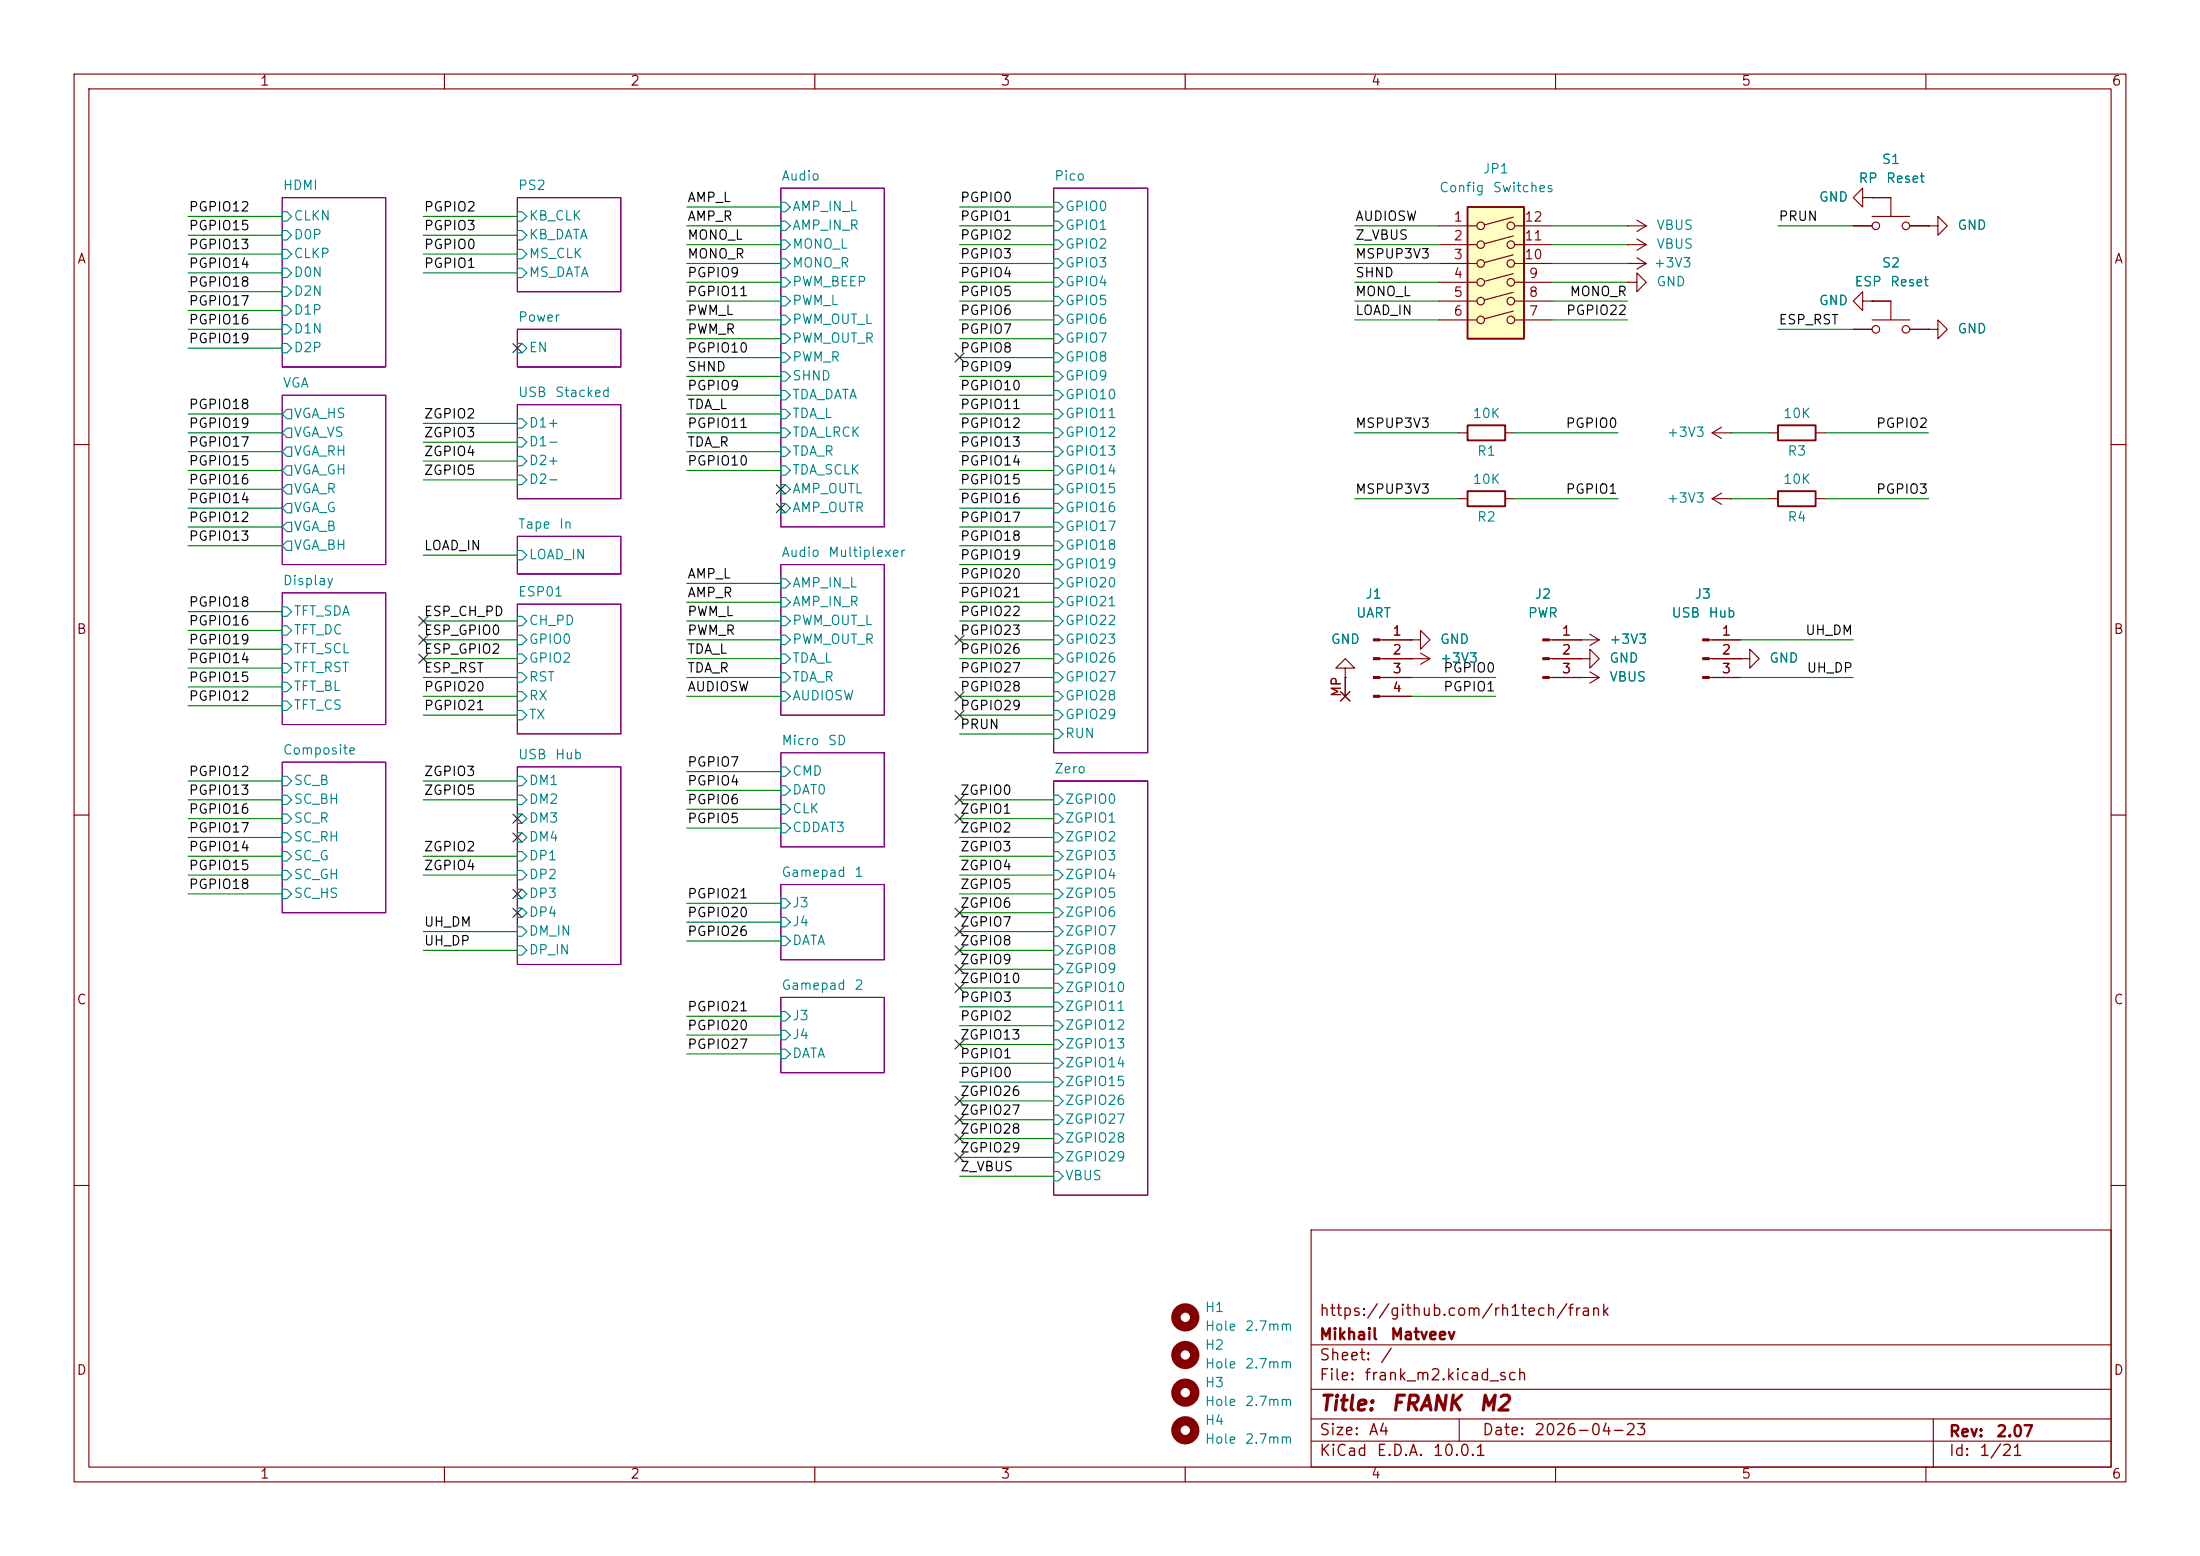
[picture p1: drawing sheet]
<svg xmlns="http://www.w3.org/2000/svg" width="297mm" height="210mm" viewBox="0 0 297 210" stroke-linecap="round" stroke-linejoin="round" font-family="sans-serif">
<g fill="none" stroke="#840000" stroke-width=".15">
<path d="M10 10h277v190h-277zM12 12h273v186h-273zM60 10v2M110 10v2M160 10v2M210 10v2M260 10v2M10 60h2M285 60h2M213.4 86.4h.1M213.4 86.4h2.5M214.6 85.6l1.3 .8"/>
<path d="M215.9 86.4l-1.3 .7M10 110h2M285 110h2M10 160h2M177 166h108v32h-108zM285 160h2M60 198v2M110 198v2M160 198v2M177 194.5h108M177 191.5h108M177 187.5h108"/>
<path d="M177 181.5h108M197 191.5v3M210 198v2M260 198v2M261 191.5v6.5"/>
</g>
<g fill="none" stroke="#840084" stroke-width=".15">
<path d="M38.1 26.7h14v22.8h-14zM69.8 26.7h14v12.7h-14zM105.4 25.4h14v45.7h-14zM142.2 25.4h12.7v76.2h-12.7zM38.1 53.3h14v22.9h-14zM69.8 44.5h14v5h-14zM69.8 54.6h14v12.7h-14zM69.8 72.4h14v5.1h-14zM105.4 76.2h14v20.3h-14zM38.1 80h14v17.8h-14zM69.8 81.5h14v17.6h-14zM38.1 102.9h14v20.3h-14z"/>
<path d="M69.8 103.5h14v26.7h-14zM105.4 101.6h14v12.7h-14zM105.4 119.4h14v10.1h-14zM142.2 105.4h12.7v55.9h-12.7zM105.4 134.6h14v10.2h-14z"/>
</g>
<g fill="none" stroke="#008484" stroke-width=".15">
<path d="M38.1 28.6h.6l.7 .6-.7 .6h-.6zM38.1 31.1h.6l.7 .7-.7 .6h-.6zM38.1 33.7h.6l.7 .6-.7 .6h-.6zM38.1 36.2h.6l.7 .6-.7 .7h-.6zM38.1 38.7h.6l.7 .7-.7 .6h-.6zM69.8 28.6h.7l.6 .6-.6 .6h-.7zM69.8 31.1h.7l.6 .7-.6 .6h-.7zM69.8 33.7h.7l.6 .6-.6 .6h-.7zM69.8 36.2h.7l.6 .6-.6 .7h-.7zM105.4 27.3h.6l.7 .6-.7 .7h-.6zM105.4 29.8h.6l.7 .7-.7 .6h-.6zM105.4 32.4h.6l.7 .6-.7 .7h-.6z"/>
<path d="M105.4 34.9h.6l.7 .7-.7 .6h-.6zM105.4 37.5h.6l.7 .6-.7 .6h-.6zM142.2 27.3h.7l.6 .6-.6 .7h-.7zM142.2 29.8h.7l.6 .7-.6 .6h-.7zM142.2 32.4h.7l.6 .6-.6 .7h-.7zM142.2 34.9h.7l.6 .7-.6 .6h-.7zM142.2 37.5h.7l.6 .6-.6 .6h-.7zM38.1 41.3h.6l.7 .6-.7 .6h-.6zM38.1 43.8h.6l.7 .7-.7 .6h-.6zM38.1 46.4h.6l.7 .6-.7 .6h-.6zM38.7 55.2h.7v1.3h-.7l-.6-.6zM38.7 57.8h.7v1.3h-.7l-.6-.7z"/>
<path d="M69.8 46.4h.7l.6 .6-.6 .6h-.7zM69.8 56.5h.7l.6 .7-.6 .6h-.7zM69.8 59.1h.7l.6 .6-.6 .6h-.7zM105.4 40h.6l.7 .6-.7 .7h-.6zM105.4 42.5h.6l.7 .7-.7 .6h-.6zM105.4 45.1h.6l.7 .6-.7 .7h-.6zM105.4 47.6h.6l.7 .7-.7 .6h-.6zM105.4 50.2h.6l.7 .6-.7 .6h-.6zM105.4 52.7h.6l.7 .6-.7 .7h-.6zM105.4 55.2h.6l.7 .7-.7 .6h-.6zM105.4 57.8h.6l.7 .6-.7 .7h-.6zM142.2 40h.7l.6 .6-.6 .7h-.7z"/>
<path d="M142.2 42.5h.7l.6 .7-.6 .6h-.7zM142.2 45.1h.7l.6 .6-.6 .7h-.7zM142.2 47.6h.7l.6 .7-.6 .6h-.7zM142.2 50.2h.7l.6 .6-.6 .6h-.7zM142.2 52.7h.7l.6 .6-.6 .7h-.7zM142.2 55.2h.7l.6 .7-.6 .6h-.7zM142.2 57.8h.7l.6 .6-.6 .7h-.7zM38.7 60.3h.7v1.3h-.7l-.6-.6zM38.7 62.9h.7v1.2h-.7l-.6-.6zM38.7 65.4h.7v1.3h-.7l-.6-.7zM38.7 67.9h.7v1.3h-.7l-.6-.6zM38.7 70.5h.7v1.3h-.7l-.6-.7z"/>
<path d="M38.7 73h.7v1.3h-.7l-.6-.6zM69.8 74.3h.7l.6 .6-.6 .7h-.7zM69.8 61.6h.7l.6 .6-.6 .7h-.7zM69.8 64.1h.7l.6 .7-.6 .6h-.7zM105.4 78.1h.6l.7 .6-.7 .7h-.6zM105.4 60.3h.6l.7 .7-.7 .6h-.6zM105.4 62.9h.6l.7 .6-.7 .6h-.6zM105.4 65.4h.6l.7 .6-.7 .7h-.6zM105.4 67.9h.6l.7 .7-.7 .6h-.6zM142.2 60.3h.7l.6 .7-.6 .6h-.7zM142.2 62.9h.7l.6 .6-.6 .6h-.7zM142.2 65.4h.7l.6 .6-.6 .7h-.7z"/>
<path d="M142.2 67.9h.7l.6 .7-.6 .6h-.7zM142.2 70.5h.7l.6 .6-.6 .7h-.7zM142.2 73h.7l.6 .7-.6 .6h-.7zM142.2 75.6h.7l.6 .6-.6 .6h-.7zM142.2 78.1h.7l.6 .6-.6 .7h-.7zM38.1 81.9h.6l.7 .7-.7 .6h-.6zM38.1 84.5h.6l.7 .6-.7 .6h-.6zM38.1 87h.6l.7 .6-.7 .7h-.6zM38.1 89.5h.6l.7 .7-.7 .6h-.6zM38.1 92.1h.6l.7 .6-.7 .6h-.6zM38.1 94.6h.6l.7 .7-.7 .6h-.6zM69.8 83.2h.7l.6 .6-.6 .7h-.7z"/>
<path d="M69.8 85.7h.7l.6 .7-.6 .6h-.7zM69.8 88.3h.7l.6 .6-.6 .6h-.7zM69.8 90.8h.7l.6 .6-.6 .7h-.7zM69.8 93.3h.7l.6 .7-.6 .6h-.7zM69.8 95.9h.7l.6 .6-.6 .7h-.7zM105.4 80.6h.6l.7 .7-.7 .6h-.6zM105.4 83.2h.6l.7 .6-.7 .7h-.6zM105.4 85.7h.6l.7 .7-.7 .6h-.6zM105.4 88.3h.6l.7 .6-.7 .6h-.6zM105.4 90.8h.6l.7 .6-.7 .7h-.6zM105.4 93.3h.6l.7 .7-.7 .6h-.6zM142.2 80.6h.7l.6 .7-.6 .6h-.7z"/>
<path d="M142.2 83.2h.7l.6 .6-.6 .7h-.7zM142.2 85.7h.7l.6 .7-.6 .6h-.7zM142.2 88.3h.7l.6 .6-.6 .6h-.7zM142.2 90.8h.7l.6 .6-.6 .7h-.7zM142.2 93.3h.7l.6 .7-.6 .6h-.7zM142.2 95.9h.7l.6 .6-.6 .7h-.7zM142.2 98.4h.7l.6 .7-.6 .6h-.7zM38.1 104.8h.6l.7 .6-.7 .6h-.6zM38.1 107.3h.6l.7 .7-.7 .6h-.6zM38.1 109.9h.6l.7 .6-.7 .6h-.6zM38.1 112.4h.6l.7 .6-.7 .7h-.6zM38.1 114.9h.6l.7 .7-.7 .6h-.6z"/>
<path d="M38.1 117.5h.6l.7 .6-.7 .6h-.6zM69.8 104.8h.7l.6 .6-.6 .6h-.7zM69.8 107.3h.7l.6 .7-.6 .6h-.7zM69.8 109.9h.7l.6 .6-.6 .6h-.7zM69.8 112.4h.7l.6 .6-.6 .7h-.7zM69.8 114.9h.7l.6 .7-.6 .6h-.7zM69.8 117.5h.7l.6 .6-.6 .6h-.7zM105.4 103.5h.6l.7 .6-.7 .7h-.6zM105.4 106h.6l.7 .7-.7 .6h-.6zM105.4 108.6h.6l.7 .6-.7 .7h-.6zM105.4 111.1h.6l.7 .7-.7 .6h-.6zM142.2 107.3h.7l.6 .7-.6 .6h-.7z"/>
<path d="M142.2 109.9h.7l.6 .6-.6 .6h-.7zM142.2 112.4h.7l.6 .6-.6 .7h-.7zM142.2 114.9h.7l.6 .7-.6 .6h-.7zM142.2 117.5h.7l.6 .6-.6 .6h-.7zM38.1 120h.6l.7 .7-.7 .6h-.6zM69.8 125.1h.7l.6 .6-.6 .7h-.7zM69.8 120h.7l.6 .7-.6 .6h-.7zM69.8 122.6h.7l.6 .6-.6 .6h-.7zM69.8 127.6h.7l.6 .7-.6 .6h-.7zM105.4 121.3h.6l.7 .6-.7 .7h-.6zM105.4 123.8h.6l.7 .7-.7 .6h-.6zM105.4 126.4h.6l.7 .6-.7 .6h-.6z"/>
<path d="M105.4 136.5h.6l.7 .7-.7 .6h-.6zM105.4 139.1h.6l.7 .6-.7 .6h-.6zM142.2 120h.7l.6 .7-.6 .6h-.7zM142.2 122.6h.7l.6 .6-.6 .6h-.7zM142.2 125.1h.7l.6 .6-.6 .7h-.7zM142.2 127.6h.7l.6 .7-.6 .6h-.7zM142.2 130.2h.7l.6 .6-.6 .6h-.7zM142.2 132.7h.7l.6 .7-.6 .6h-.7zM142.2 135.3h.7l.6 .6-.6 .6h-.7zM142.2 137.8h.7l.6 .6-.6 .7h-.7zM105.4 141.6h.6l.7 .6-.7 .7h-.6zM142.2 140.3h.7l.6 .7-.6 .6h-.7z"/>
<path d="M142.2 142.9h.7l.6 .6-.6 .6h-.7zM142.2 145.4h.7l.6 .7-.6 .6h-.7zM142.2 148h.7l.6 .6-.6 .6h-.7zM142.2 150.5h.7l.6 .6-.6 .7h-.7zM142.2 153h.7l.6 .7-.6 .6h-.7zM142.2 155.6h.7l.6 .6-.6 .6h-.7zM142.2 158.1h.7l.6 .7-.6 .6h-.7z"/>
</g>
<g fill="none" stroke="#840000" stroke-width="1.3">
<circle cx="160" cy="177.8" r="1.27"/>
<circle cx="160" cy="193" r="1.27"/>
<circle cx="160" cy="182.9" r="1.27"/>
</g>
<path d="M198.1 27.9h7.6v17.8h-7.6z" fill="#ffffc2"/>
<g fill="none" stroke="#840000" stroke-width=".15">
<path d="M194.3 30.5h5.1M194.3 33h5.1M194.3 35.6h5.1M194.3 38.1h5.1M204.3 29.3l-3.9 1.1M204.3 31.9l-3.9 1M204.3 34.4l-3.9 1M204.3 36.9l-3.9 1.1M204.3 39.4l-3.9 1.1M204.5 30.5h5M204.5 33h5M204.5 35.6h5"/>
<path d="M204.5 38.1h5M219.7 35.6h.1M219.7 33h.1M219.7 38.1h1.3v-1.3l1.2 1.3-1.2 1.3v-1.3M219.7 38.1h.1M219.7 30.5h.1M219.7 30.5h2.5M219.7 33h2.5M219.7 35.6h2.5M221 34.8l1.2 .8M221 32.3l1.2 .7M221 29.7l1.2 .8"/>
<path d="M222.2 35.6l-1.2 .7M222.2 33l-1.2 .8M222.2 30.5l-1.2 .7M250.2 30.5h2.5M251.5 26.7v-1.3l-1.3 1.3 1.3 1.2v-1.2h1.2M252.7 26.7h.1M252.7 26.7h2.6v2.5M252.7 29.2h5.1M257.8 30.5h2.5M260.3 30.5h1.3v-1.3l1.3 1.3-1.3 1.3v-1.3M260.3 30.5h.1M194.3 40.6h5.1"/>
<path d="M194.3 43.2h5.1M196.8 58.4h1.3M203.2 58.4h1.3M204.3 42l-3.9 1M204.5 40.6h5M204.5 43.2h5M231.1 58.4h2.6M231.1 58.4l1.3 .8M232.4 57.7l-1.3 .7M233.7 58.4h.1M238.8 58.4h1.2M245.1 58.4h1.3"/>
<path d="M250.2 44.5h2.5M251.5 40.6v-1.2l-1.3 1.2 1.3 1.3v-1.3h1.2M252.7 40.6h.1M252.7 40.6h2.6v2.6M252.7 43.2h5.1M257.8 44.5h2.5M260.3 44.5h1.3v-1.3l1.3 1.3-1.3 1.2v-1.2M260.3 44.5h.1M196.8 67.3h1.3M203.2 67.3h1.3M231.1 67.3l1.3 .8M231.1 67.3h2.6"/>
<path d="M232.4 66.5l-1.3 .8M233.7 67.3h.1M238.8 67.3h1.2M245.1 67.3h1.3M181 93.3l1.2 1.3M181.6 90.2h1.3l-1.3-1.3-1.3 1.3h1.3v1.2M181.6 91.4h.1M181.6 91.4v2.6M182.2 93.3l-1.2 1.3M186.3 86.4h4.2M186.3 88.9h6.7M186.3 91.4h4.2"/>
<path d="M186.3 94h4.2M190.5 88.9h.1M190.5 86.4h1.3v-1.3l1.2 1.3-1.2 1.2v-1.2M190.5 86.4h.1M191.8 88.1l1.2 .8M193 88.9l-1.2 .8M209.1 86.4h4.3M209.1 88.9h4.3M209.1 91.4h6.8M213.4 91.4h.1M213.4 88.9h1.2v-1.3l1.3 1.3-1.3 1.3v-1.3M213.4 88.9h.1"/>
<path d="M213.4 86.4h.1M214.6 90.7l1.3 .7M215.9 91.4l-1.3 .8M230.7 86.4h4.2M230.7 88.9h4.2M230.7 91.4h4.2M234.9 88.9h1.3v-1.3l1.3 1.3-1.3 1.3v-1.3M234.9 88.9h.1"/>
<circle cx="199.9" cy="35.6" r=".51"/>
<circle cx="199.9" cy="33" r=".51"/>
<circle cx="199.9" cy="38.1" r=".51"/>
<circle cx="199.9" cy="30.5" r=".51"/>
<circle cx="204" cy="30.5" r=".51"/>
<circle cx="204" cy="33" r=".51"/>
<circle cx="204" cy="35.6" r=".51"/>
<circle cx="204" cy="38.1" r=".51"/>
<circle cx="253.2" cy="30.5" r=".51"/>
<circle cx="257.3" cy="30.5" r=".51"/>
<circle cx="199.9" cy="43.2" r=".51"/>
<circle cx="199.9" cy="40.6" r=".51"/>
<circle cx="204" cy="40.6" r=".51"/>
<circle cx="204" cy="43.2" r=".51"/>
<circle cx="253.2" cy="44.5" r=".51"/>
<circle cx="257.3" cy="44.5" r=".51"/>
</g>
<path d="M198.1 27.9h7.6v17.8h-7.6zM198.1 57.4h5.1v2h-5.1zM240 57.4h5.1v2h-5.1zM198.1 66.3h5.1v2h-5.1zM240 66.3h5.1v2h-5.1z" fill="none" stroke="#840000" stroke-width=".25"/>
<g fill="#840000" stroke="#840000" stroke-width=".15">
<path d="M229.9 86.2h.8v.3h-.8z"/>
<path d="M229.9 88.8h.8v.2h-.8z"/>
<path d="M229.9 91.3h.8v.3h-.8z"/>
<path d="M208.3 86.2h.8v.3h-.8z"/>
<path d="M208.3 88.8h.8v.2h-.8z"/>
<path d="M208.3 91.3h.8v.3h-.8z"/>
<path d="M185.4 86.2h.9v.3h-.9z"/>
<path d="M185.4 88.8h.9v.2h-.9z"/>
<path d="M185.4 91.3h.9v.3h-.9z"/>
<path d="M185.4 93.9h.9v.2h-.9z"/>
</g>
<circle cx="160" cy="188" r="1.27" fill="none" stroke="#840000" stroke-width="1.3"/>
<g fill="none" stroke="#008400" stroke-width=".15">
<path d="M25.4 34.3h12.7M25.4 31.8h12.7M25.4 36.8h12.7M25.4 29.2h12.7M25.4 39.4h12.7M57.1 34.3h12.7M57.1 31.8h12.7M57.1 36.8h12.7M57.1 29.2h12.7M92.7 27.9h12.7M92.7 35.6h12.7M92.7 30.5h12.7"/>
<path d="M92.7 33h12.7M92.7 38.1h12.7M129.5 27.9h12.7M129.5 35.6h12.7M129.5 30.5h12.7M129.5 33h12.7M129.5 38.1h12.7M182.9 35.6h11.4M182.9 30.5h11.4M182.9 33h11.4M182.9 38.1h11.4M209.5 35.6h10.2"/>
<path d="M209.5 30.5h10.2M209.5 33h10.2M209.5 38.1h10.2M240 30.5h10.2M25.4 58.4h12.7M25.4 55.9h12.7M25.4 44.5h12.7M25.4 47h12.7M25.4 41.9h12.7M57.1 59.7h12.7M57.1 57.2h12.7M92.7 58.4h12.7"/>
<path d="M92.7 50.8h12.7M92.7 53.3h12.7M92.7 55.9h12.7M92.7 48.3h12.7M92.7 43.2h12.7M92.7 40.6h12.7M92.7 45.7h12.7M129.5 58.4h12.7M129.5 50.8h12.7M129.5 53.3h12.7M129.5 55.9h12.7M129.5 48.3h12.7"/>
<path d="M129.5 43.2h12.7M129.5 40.6h12.7M129.5 45.7h12.7M182.9 58.4h13.9M182.9 43.2h11.4M182.9 40.6h11.4M204.5 58.4h13.9M209.5 43.2h10.2M209.5 40.6h10.2M233.7 58.4h5.1M240 44.5h10.2M246.4 58.4h13.9"/>
<path d="M25.4 61h12.7M25.4 63.5h12.7M25.4 71.1h12.7M25.4 73.7h12.7M25.4 66h12.7M25.4 68.6h12.7M57.1 62.2h12.7M57.1 64.8h12.7M57.1 74.9h12.7M92.7 61h12.7M92.7 63.5h12.7M92.7 78.7h12.7"/>
<path d="M129.5 61h12.7M129.5 63.5h12.7M129.5 78.7h12.7M129.5 71.1h12.7M129.5 73.7h12.7M129.5 66h12.7M129.5 68.6h12.7M129.5 76.2h12.7M182.9 67.3h13.9M204.5 67.3h13.9M233.7 67.3h5.1M246.4 67.3h13.9"/>
<path d="M25.4 85.1h12.7M25.4 82.6h12.7M25.4 90.2h12.7M25.4 92.7h12.7M25.4 95.3h12.7M25.4 87.6h12.7M57.1 86.4h12.7M57.1 91.4h12.7M57.1 88.9h12.7M57.1 83.8h12.7M57.1 94h12.7M57.1 96.5h12.7"/>
<path d="M92.7 86.4h12.7M92.7 91.4h12.7M92.7 88.9h12.7M92.7 81.3h12.7M92.7 83.8h12.7M92.7 94h12.7M129.5 86.4h12.7M129.5 91.4h12.7M129.5 88.9h12.7M129.5 81.3h12.7M129.5 83.8h12.7M129.5 94h12.7"/>
<path d="M129.5 99.1h12.7M129.5 96.5h12.7M190.5 91.4h11.4M190.5 94h11.4M234.9 86.4h15.3M234.9 91.4h15.3M25.4 108h12.7M25.4 115.6h12.7M25.4 113h12.7M25.4 110.5h12.7M25.4 105.4h12.7M25.4 118.1h12.7"/>
<path d="M57.1 108h12.7M57.1 115.6h12.7M57.1 105.4h12.7M57.1 118.1h12.7M92.7 104.1h12.7M92.7 106.7h12.7M92.7 111.8h12.7M92.7 109.2h12.7M129.5 108h12.7M129.5 115.6h12.7M129.5 113h12.7M129.5 110.5h12.7"/>
<path d="M129.5 118.1h12.7M25.4 120.7h12.7M57.1 125.7h12.7M57.1 128.3h12.7M92.7 139.7h12.7M92.7 137.2h12.7M92.7 124.5h12.7M92.7 127h12.7M92.7 121.9h12.7M129.5 120.7h12.7M129.5 125.7h12.7M129.5 128.3h12.7"/>
<path d="M129.5 123.2h12.7M129.5 133.4h12.7M129.5 138.4h12.7M129.5 135.9h12.7M129.5 130.8h12.7M92.7 142.2h12.7M129.5 148.6h12.7M129.5 146.1h12.7M129.5 158.8h12.7M129.5 151.1h12.7M129.5 153.7h12.7M129.5 156.2h12.7"/>
<path d="M129.5 143.5h12.7M129.5 141h12.7"/>
</g>
<g fill="none" stroke="#000084" stroke-width=".15">
<path d="M69.2 46.4l1.3 1.2M70.5 46.4l-1.3 1.2M128.9 47.7l1.2 1.2M130.1 47.7l-1.2 1.2M104.8 68l1.2 1.2M104.8 65.4l1.2 1.2M106 68l-1.2 1.2M106 65.4l-1.2 1.2M56.5 88.3l1.3 1.2M56.5 85.8l1.3 1.2M56.5 83.2l1.3 1.2M57.8 88.3l-1.3 1.2"/>
<path d="M57.8 85.8l-1.3 1.2M57.8 83.2l-1.3 1.2M128.9 95.9l1.2 1.2M128.9 93.4l1.2 1.2M128.9 85.8l1.2 1.2M130.1 95.9l-1.2 1.2M130.1 93.4l-1.2 1.2M130.1 85.8l-1.2 1.2M69.2 112.4l1.3 1.2M69.2 109.9l1.3 1.2M70.5 112.4l-1.3 1.2M70.5 109.9l-1.3 1.2"/>
<path d="M128.9 109.9l1.2 1.2M128.9 107.3l1.2 1.3M130.1 109.9l-1.2 1.2M130.1 107.3l-1.2 1.3M69.2 120l1.3 1.3M69.2 122.6l1.3 1.2M70.5 120l-1.3 1.3M70.5 122.6l-1.3 1.2M128.9 132.7l1.2 1.3M128.9 130.2l1.2 1.2M128.9 125.1l1.2 1.2M128.9 127.7l1.2 1.2"/>
<path d="M128.9 122.6l1.2 1.2M130.1 132.7l-1.2 1.3M130.1 130.2l-1.2 1.2M130.1 125.1l-1.2 1.2M130.1 127.7l-1.2 1.2M130.1 122.6l-1.2 1.2M128.9 155.6l1.2 1.2M128.9 140.4l1.2 1.2M128.9 150.5l1.2 1.2M128.9 148l1.2 1.2M128.9 153.1l1.2 1.2M130.1 155.6l-1.2 1.2"/>
<path d="M130.1 140.4l-1.2 1.2M130.1 150.5l-1.2 1.2M130.1 148l-1.2 1.2M130.1 153.1l-1.2 1.2"/>
</g>
<g font-size="2" fill="#840000">
<text x="178" y="190.9">Title:</text>
<text x="187.7" y="190.9">FRANK</text>
<text x="199.5" y="190.9">M2</text>
</g>
<g font-size="1.5" fill="#840000">
<text x="178" y="178">https://github.com/rh1tech/frank</text>
<text x="178" y="184">Sheet:</text>
<text x="178" y="181.2">Mikhail</text>
<text x="186.2" y="184">/</text>
<text x="187.6" y="181.2">Matveev</text>
<text x="178" y="186.7">File:</text>
<text x="184.1" y="186.7">frank_m2.kicad_sch</text>
<text x="178" y="196.9">KiCad</text>
<text x="178" y="194.1">Size:</text>
<text x="184.7" y="194.1">A4</text>
<text x="185.7" y="196.9">E.D.A.</text>
<text x="193.3" y="196.9">10.0.1</text>
<text x="200" y="194.1">Date:</text>
<text x="207" y="194.1">2026-04-23</text>
<text x="263" y="194.3">Rev:</text>
<text x="263" y="196.9">Id:</text>
<text x="267.1" y="196.9">1/21</text>
<text x="269.4" y="194.3">2.07</text>
</g>
<g font-size="1.3" fill="#840000">
<text x="35" y="11.9">1</text>
<text x="85" y="11.9">2</text>
<text x="135" y="11.9">3</text>
<text x="185" y="11.9">4</text>
<text x="235" y="11.9">5</text>
<text x="285" y="11.9">6</text>
<text x="10.3" y="35.9">A</text>
<text x="196.1" y="30.2">1</text>
<text x="196.1" y="32.8">2</text>
<text x="196.1" y="35.3">3</text>
<text x="205.7" y="35.3">10</text>
<text x="205.7" y="32.8">11</text>
<text x="205.7" y="30.2">12</text>
<text x="285.3" y="35.9">A</text>
<text x="196.1" y="37.8">4</text>
<text x="196.1" y="40.4">5</text>
<text x="206.3" y="40.4">8</text>
<text x="206.3" y="37.8">9</text>
<text x="196.1" y="42.9">6</text>
<text x="206.3" y="42.9">7</text>
<text x="10.3" y="85.9">B</text>
<text x="187.9" y="86.1">1</text>
<text x="187.9" y="88.6">2</text>
<text x="210.7" y="86.1">1</text>
<text x="210.7" y="88.6">2</text>
<text x="232.3" y="86.1">1</text>
<text x="232.3" y="88.6">2</text>
<text x="285.3" y="85.9">B</text>
<text x="181.4" y="94.2" transform="rotate(-90 181.4 94.2)">MP</text>
<text x="187.9" y="91.2">3</text>
<text x="187.9" y="93.7">4</text>
<text x="210.7" y="91.2">3</text>
<text x="232.3" y="91.2">3</text>
<text x="10.3" y="135.9">C</text>
<text x="285.3" y="135.9">C</text>
<text x="10.3" y="185.9">D</text>
<text x="285.3" y="185.9">D</text>
<text x="35" y="199.9">1</text>
<text x="85" y="199.9">2</text>
<text x="135" y="199.9">3</text>
<text x="185" y="199.9">4</text>
<text x="235" y="199.9">5</text>
<text x="285" y="199.9">6</text>
</g>
<g font-size="1.3" fill="#008484">
<text x="200.1" y="23.7">JP1</text>
<text x="254" y="22.5">S1</text>
<text x="38.1" y="26">HDMI</text>
<text x="69.8" y="26">PS2</text>
<text x="105.4" y="24.7">Audio</text>
<text x="106.9" y="28.8">AMP_IN_L</text>
<text x="142.2" y="24.7">Pico</text>
<text x="143.7" y="28.8">GPIO0</text>
<text x="194.2" y="26.3">Config</text>
<text x="201.4" y="26.3">Switches</text>
<text x="245.5" y="27.5">GND</text>
<text x="250.8" y="25">RP</text>
<text x="254.5" y="25">Reset</text>
<text x="39.6" y="30.1">CLKN</text>
<text x="39.6" y="32.6">D0P</text>
<text x="39.6" y="35.2">CLKP</text>
<text x="71.3" y="30.1">KB_CLK</text>
<text x="71.3" y="32.6">KB_DATA</text>
<text x="71.3" y="35.2">MS_CLK</text>
<text x="106.9" y="31.3">AMP_IN_R</text>
<text x="106.9" y="33.9">MONO_L</text>
<text x="143.7" y="31.3">GPIO1</text>
<text x="143.7" y="33.9">GPIO2</text>
<text x="223.5" y="33.9">VBUS</text>
<text x="223.5" y="31.3">VBUS</text>
<text x="264.2" y="31.3">GND</text>
<text x="39.6" y="37.7">D0N</text>
<text x="39.6" y="40.2">D2N</text>
<text x="71.3" y="37.7">MS_DATA</text>
<text x="106.9" y="36.4">MONO_R</text>
<text x="106.9" y="39">PWM_BEEP</text>
<text x="106.9" y="41.5">PWM_L</text>
<text x="143.7" y="36.4">GPIO3</text>
<text x="143.7" y="39">GPIO4</text>
<text x="143.7" y="41.5">GPIO5</text>
<text x="223.2" y="36.4">+3V3</text>
<text x="223.5" y="39">GND</text>
<text x="245.5" y="41.5">GND</text>
<text x="250.3" y="39">ESP</text>
<text x="254" y="36.4">S2</text>
<text x="255.1" y="39">Reset</text>
<text x="39.6" y="42.8">D1P</text>
<text x="39.6" y="45.3">D1N</text>
<text x="39.6" y="47.9">D2P</text>
<text x="69.8" y="43.7">Power</text>
<text x="71.3" y="47.9">EN</text>
<text x="106.9" y="44">PWM_OUT_L</text>
<text x="106.9" y="46.6">PWM_OUT_R</text>
<text x="143.7" y="44">GPIO6</text>
<text x="143.7" y="46.6">GPIO7</text>
<text x="264.2" y="45.3">GND</text>
<text x="38.1" y="52.6">VGA</text>
<text x="69.8" y="53.9">USB</text>
<text x="74.8" y="53.9">Stacked</text>
<text x="106.9" y="49.1">PWM_R</text>
<text x="106.9" y="51.7">SHND</text>
<text x="143.7" y="49.1">GPIO8</text>
<text x="143.7" y="51.7">GPIO9</text>
<text x="39.6" y="56.7">VGA_HS</text>
<text x="39.6" y="59.3">VGA_VS</text>
<text x="71.3" y="58">D1+</text>
<text x="106.9" y="54.2">TDA_DATA</text>
<text x="106.9" y="56.7">TDA_L</text>
<text x="106.9" y="59.3">TDA_LRCK</text>
<text x="143.7" y="54.2">GPIO10</text>
<text x="143.7" y="56.7">GPIO11</text>
<text x="143.7" y="59.3">GPIO12</text>
<text x="198.7" y="56.7">10K</text>
<text x="224.9" y="59.3">+3V3</text>
<text x="240.6" y="56.7">10K</text>
<text x="39.6" y="61.8">VGA_RH</text>
<text x="39.6" y="64.4">VGA_GH</text>
<text x="71.3" y="60.6">D1-</text>
<text x="71.3" y="63.1">D2+</text>
<text x="71.3" y="65.6">D2-</text>
<text x="106.9" y="61.8">TDA_R</text>
<text x="106.9" y="64.4">TDA_SCLK</text>
<text x="143.7" y="61.8">GPIO13</text>
<text x="143.7" y="64.4">GPIO14</text>
<text x="198.7" y="65.6">10K</text>
<text x="199.3" y="61.8">R1</text>
<text x="240.6" y="65.6">10K</text>
<text x="241.2" y="61.8">R3</text>
<text x="39.6" y="66.9">VGA_R</text>
<text x="39.6" y="69.4">VGA_G</text>
<text x="39.6" y="72">VGA_B</text>
<text x="69.8" y="71.7">Tape</text>
<text x="75.4" y="71.7">In</text>
<text x="106.9" y="66.9">AMP_OUTL</text>
<text x="106.9" y="69.4">AMP_OUTR</text>
<text x="143.7" y="66.9">GPIO15</text>
<text x="143.7" y="69.4">GPIO16</text>
<text x="143.7" y="72">GPIO17</text>
<text x="199.3" y="70.7">R2</text>
<text x="224.9" y="68.2">+3V3</text>
<text x="241.2" y="70.7">R4</text>
<text x="39.6" y="74.5">VGA_BH</text>
<text x="71.3" y="75.8">LOAD_IN</text>
<text x="105.4" y="75.5">Audio</text>
<text x="111.7" y="75.5">Multiplexer</text>
<text x="143.7" y="74.5">GPIO18</text>
<text x="143.7" y="77.1">GPIO19</text>
<text x="38.1" y="79.3">Display</text>
<text x="39.6" y="83.4">TFT_SDA</text>
<text x="69.8" y="80.8">ESP01</text>
<text x="106.9" y="79.6">AMP_IN_L</text>
<text x="106.9" y="82.1">AMP_IN_R</text>
<text x="143.7" y="79.6">GPIO20</text>
<text x="143.7" y="82.1">GPIO21</text>
<text x="183" y="83.7">UART</text>
<text x="184.2" y="81.1">J1</text>
<text x="206.2" y="83.7">PWR</text>
<text x="207.1" y="81.1">J2</text>
<text x="225.6" y="83.7">USB</text>
<text x="228.7" y="81.1">J3</text>
<text x="230.5" y="83.7">Hub</text>
<text x="39.6" y="86">TFT_DC</text>
<text x="39.6" y="88.5">TFT_SCL</text>
<text x="71.3" y="84.7">CH_PD</text>
<text x="71.3" y="87.2">GPIO0</text>
<text x="71.3" y="89.8">GPIO2</text>
<text x="106.9" y="84.7">PWM_OUT_L</text>
<text x="106.9" y="87.2">PWM_OUT_R</text>
<text x="106.9" y="89.8">TDA_L</text>
<text x="143.7" y="84.7">GPIO22</text>
<text x="143.7" y="87.2">GPIO23</text>
<text x="143.7" y="89.8">GPIO26</text>
<text x="179.6" y="87.2">GND</text>
<text x="194.3" y="87.2">GND</text>
<text x="194.3" y="89.8">+3V3</text>
<text x="217.2" y="89.8">GND</text>
<text x="217.2" y="87.2">+3V3</text>
<text x="238.8" y="89.8">GND</text>
<text x="39.6" y="91">TFT_RST</text>
<text x="39.6" y="93.6">TFT_BL</text>
<text x="71.3" y="92.3">RST</text>
<text x="71.3" y="94.8">RX</text>
<text x="106.9" y="92.3">TDA_R</text>
<text x="106.9" y="94.8">AUDIOSW</text>
<text x="143.7" y="92.3">GPIO27</text>
<text x="143.7" y="94.8">GPIO28</text>
<text x="217.2" y="92.3">VBUS</text>
<text x="39.6" y="96.1">TFT_CS</text>
<text x="71.3" y="97.4">TX</text>
<text x="105.4" y="100.9">Micro</text>
<text x="111.7" y="100.9">SD</text>
<text x="143.7" y="97.4">GPIO29</text>
<text x="143.7" y="99.9">RUN</text>
<text x="38.1" y="102.2">Composite</text>
<text x="39.6" y="106.3">SC_B</text>
<text x="69.8" y="102.8">USB</text>
<text x="71.3" y="106.3">DM1</text>
<text x="74.8" y="102.8">Hub</text>
<text x="106.9" y="105">CMD</text>
<text x="106.9" y="107.5">DAT0</text>
<text x="142.2" y="104.7">Zero</text>
<text x="39.6" y="108.8">SC_BH</text>
<text x="39.6" y="111.4">SC_R</text>
<text x="39.6" y="113.9">SC_RH</text>
<text x="71.3" y="108.8">DM2</text>
<text x="71.3" y="111.4">DM3</text>
<text x="71.3" y="113.9">DM4</text>
<text x="106.9" y="110.1">CLK</text>
<text x="106.9" y="112.6">CDDAT3</text>
<text x="143.7" y="108.8">ZGPIO0</text>
<text x="143.7" y="111.4">ZGPIO1</text>
<text x="143.7" y="113.9">ZGPIO2</text>
<text x="39.6" y="116.4">SC_G</text>
<text x="39.6" y="119">SC_GH</text>
<text x="71.3" y="116.4">DP1</text>
<text x="71.3" y="119">DP2</text>
<text x="105.4" y="118.7">Gamepad</text>
<text x="115.2" y="118.7">1</text>
<text x="143.7" y="116.4">ZGPIO3</text>
<text x="143.7" y="119">ZGPIO4</text>
<text x="39.6" y="121.5">SC_HS</text>
<text x="71.3" y="121.5">DP3</text>
<text x="71.3" y="124.1">DP4</text>
<text x="106.9" y="122.8">J3</text>
<text x="106.9" y="125.3">J4</text>
<text x="143.7" y="121.5">ZGPIO5</text>
<text x="143.7" y="124.1">ZGPIO6</text>
<text x="71.3" y="126.6">DM_IN</text>
<text x="71.3" y="129.1">DP_IN</text>
<text x="106.9" y="127.9">DATA</text>
<text x="143.7" y="126.6">ZGPIO7</text>
<text x="143.7" y="129.1">ZGPIO8</text>
<text x="143.7" y="131.7">ZGPIO9</text>
<text x="105.4" y="133.9">Gamepad</text>
<text x="115.2" y="133.9">2</text>
<text x="143.7" y="134.2">ZGPIO10</text>
<text x="143.7" y="136.8">ZGPIO11</text>
<text x="106.9" y="138">J3</text>
<text x="106.9" y="140.6">J4</text>
<text x="106.9" y="143.1">DATA</text>
<text x="143.7" y="139.3">ZGPIO12</text>
<text x="143.7" y="141.8">ZGPIO13</text>
<text x="143.7" y="144.4">ZGPIO14</text>
<text x="143.7" y="146.9">ZGPIO15</text>
<text x="143.7" y="149.5">ZGPIO26</text>
<text x="143.7" y="152">ZGPIO27</text>
<text x="143.7" y="154.5">ZGPIO28</text>
<text x="143.7" y="157.1">ZGPIO29</text>
<text x="143.7" y="159.6">VBUS</text>
<text x="162.6" y="179.9">Hole</text>
<text x="162.6" y="177.4">H1</text>
<text x="168" y="179.9">2.7mm</text>
<text x="162.6" y="185">Hole</text>
<text x="162.6" y="182.5">H2</text>
<text x="168" y="185">2.7mm</text>
<text x="162.6" y="190.1">Hole</text>
<text x="162.6" y="187.6">H3</text>
<text x="168" y="190.1">2.7mm</text>
<text x="162.6" y="195.2">Hole</text>
<text x="162.6" y="192.6">H4</text>
<text x="168" y="195.2">2.7mm</text>
</g>
<g font-size="1.3">
<text x="25.4" y="28.9">PGPIO12</text>
<text x="57.1" y="28.9">PGPIO2</text>
<text x="92.7" y="27.6">AMP_L</text>
<text x="129.5" y="27.6">PGPIO0</text>
<text x="25.4" y="33.9">PGPIO13</text>
<text x="25.4" y="31.4">PGPIO15</text>
<text x="57.1" y="31.4">PGPIO3</text>
<text x="57.1" y="33.9">PGPIO0</text>
<text x="92.7" y="35.2">MONO_R</text>
<text x="92.7" y="30.1">AMP_R</text>
<text x="92.7" y="32.7">MONO_L</text>
<text x="129.5" y="32.7">PGPIO2</text>
<text x="129.5" y="30.1">PGPIO1</text>
<text x="129.5" y="35.2">PGPIO3</text>
<text x="182.9" y="32.7">Z_VBUS</text>
<text x="182.9" y="35.2">MSPUP3V3</text>
<text x="182.9" y="30.1">AUDIOSW</text>
<text x="240" y="30.1">PRUN</text>
<text x="25.4" y="41.6">PGPIO17</text>
<text x="25.4" y="39">PGPIO18</text>
<text x="25.4" y="36.5">PGPIO14</text>
<text x="57.1" y="36.5">PGPIO1</text>
<text x="92.7" y="40.3">PGPIO11</text>
<text x="92.7" y="37.8">PGPIO9</text>
<text x="129.5" y="37.8">PGPIO4</text>
<text x="129.5" y="40.3">PGPIO5</text>
<text x="182.9" y="37.8">SHND</text>
<text x="182.9" y="40.3">MONO_L</text>
<text x="211.8" y="40.3">MONO_R</text>
<text x="25.4" y="46.6">PGPIO19</text>
<text x="25.4" y="44.1">PGPIO16</text>
<text x="92.7" y="47.9">PGPIO10</text>
<text x="92.7" y="42.8">PWM_L</text>
<text x="92.7" y="45.4">PWM_R</text>
<text x="129.5" y="47.9">PGPIO8</text>
<text x="129.5" y="42.8">PGPIO6</text>
<text x="129.5" y="45.4">PGPIO7</text>
<text x="182.9" y="42.8">LOAD_IN</text>
<text x="211.3" y="42.8">PGPIO22</text>
<text x="240" y="44.1">ESP_RST</text>
<text x="92.7" y="53">PGPIO9</text>
<text x="92.7" y="50.5">SHND</text>
<text x="129.5" y="50.5">PGPIO9</text>
<text x="129.5" y="53">PGPIO10</text>
<text x="25.4" y="58.1">PGPIO19</text>
<text x="25.4" y="55.5">PGPIO18</text>
<text x="57.1" y="59.3">ZGPIO3</text>
<text x="57.1" y="56.8">ZGPIO2</text>
<text x="92.7" y="58.1">PGPIO11</text>
<text x="92.7" y="55.5">TDA_L</text>
<text x="129.5" y="55.5">PGPIO11</text>
<text x="129.5" y="58.1">PGPIO12</text>
<text x="182.9" y="58.1">MSPUP3V3</text>
<text x="211.3" y="58.1">PGPIO0</text>
<text x="253.2" y="58.1">PGPIO2</text>
<text x="25.4" y="65.7">PGPIO16</text>
<text x="25.4" y="63.2">PGPIO15</text>
<text x="25.4" y="60.6">PGPIO17</text>
<text x="57.1" y="64.4">ZGPIO5</text>
<text x="57.1" y="61.9">ZGPIO4</text>
<text x="92.7" y="60.6">TDA_R</text>
<text x="92.7" y="63.2">PGPIO10</text>
<text x="129.5" y="65.7">PGPIO15</text>
<text x="129.5" y="60.6">PGPIO13</text>
<text x="129.5" y="63.2">PGPIO14</text>
<text x="25.4" y="68.2">PGPIO14</text>
<text x="25.4" y="70.8">PGPIO12</text>
<text x="129.5" y="70.8">PGPIO17</text>
<text x="129.5" y="68.2">PGPIO16</text>
<text x="182.9" y="67">MSPUP3V3</text>
<text x="211.3" y="67">PGPIO1</text>
<text x="253.2" y="67">PGPIO3</text>
<text x="25.4" y="73.3">PGPIO13</text>
<text x="57.1" y="74.6">LOAD_IN</text>
<text x="129.5" y="75.9">PGPIO19</text>
<text x="129.5" y="73.3">PGPIO18</text>
<text x="25.4" y="82.2">PGPIO18</text>
<text x="57.1" y="83.5">ESP_CH_PD</text>
<text x="92.7" y="83.5">PWM_L</text>
<text x="92.7" y="80.9">AMP_R</text>
<text x="92.7" y="78.4">AMP_L</text>
<text x="129.5" y="83.5">PGPIO22</text>
<text x="129.5" y="78.4">PGPIO20</text>
<text x="129.5" y="80.9">PGPIO21</text>
<text x="25.4" y="87.3">PGPIO19</text>
<text x="25.4" y="89.8">PGPIO14</text>
<text x="25.4" y="84.7">PGPIO16</text>
<text x="57.1" y="86">ESP_GPIO0</text>
<text x="57.1" y="88.6">ESP_GPIO2</text>
<text x="92.7" y="88.6">TDA_L</text>
<text x="92.7" y="86">PWM_R</text>
<text x="129.5" y="88.6">PGPIO26</text>
<text x="129.5" y="86">PGPIO23</text>
<text x="243.6" y="86">UH_DM</text>
<text x="25.4" y="92.4">PGPIO15</text>
<text x="25.4" y="94.9">PGPIO12</text>
<text x="57.1" y="93.6">PGPIO20</text>
<text x="57.1" y="91.1">ESP_RST</text>
<text x="92.7" y="91.1">TDA_R</text>
<text x="92.7" y="93.6">AUDIOSW</text>
<text x="129.5" y="91.1">PGPIO27</text>
<text x="129.5" y="93.6">PGPIO28</text>
<text x="194.8" y="93.6">PGPIO1</text>
<text x="194.8" y="91.1">PGPIO0</text>
<text x="243.8" y="91.1">UH_DP</text>
<text x="57.1" y="96.2">PGPIO21</text>
<text x="129.5" y="96.2">PGPIO29</text>
<text x="129.5" y="98.7">PRUN</text>
<text x="25.4" y="105.1">PGPIO12</text>
<text x="25.4" y="107.6">PGPIO13</text>
<text x="57.1" y="107.6">ZGPIO5</text>
<text x="57.1" y="105.1">ZGPIO3</text>
<text x="92.7" y="103.8">PGPIO7</text>
<text x="92.7" y="106.3">PGPIO4</text>
<text x="129.5" y="107.6">ZGPIO0</text>
<text x="25.4" y="110.1">PGPIO16</text>
<text x="25.4" y="112.7">PGPIO17</text>
<text x="92.7" y="108.9">PGPIO6</text>
<text x="92.7" y="111.4">PGPIO5</text>
<text x="129.5" y="110.1">ZGPIO1</text>
<text x="129.5" y="112.7">ZGPIO2</text>
<text x="25.4" y="115.2">PGPIO14</text>
<text x="25.4" y="117.8">PGPIO15</text>
<text x="57.1" y="115.2">ZGPIO2</text>
<text x="57.1" y="117.8">ZGPIO4</text>
<text x="129.5" y="117.8">ZGPIO4</text>
<text x="129.5" y="115.2">ZGPIO3</text>
<text x="25.4" y="120.3">PGPIO18</text>
<text x="57.1" y="125.4">UH_DM</text>
<text x="92.7" y="124.1">PGPIO20</text>
<text x="92.7" y="121.6">PGPIO21</text>
<text x="129.5" y="125.4">ZGPIO7</text>
<text x="129.5" y="120.3">ZGPIO5</text>
<text x="129.5" y="122.8">ZGPIO6</text>
<text x="57.1" y="127.9">UH_DP</text>
<text x="92.7" y="126.7">PGPIO26</text>
<text x="129.5" y="130.5">ZGPIO9</text>
<text x="129.5" y="127.9">ZGPIO8</text>
<text x="92.7" y="136.8">PGPIO21</text>
<text x="129.5" y="133">ZGPIO10</text>
<text x="129.5" y="135.5">PGPIO3</text>
<text x="92.7" y="141.9">PGPIO27</text>
<text x="92.7" y="139.4">PGPIO20</text>
<text x="129.5" y="143.2">PGPIO1</text>
<text x="129.5" y="138.1">PGPIO2</text>
<text x="129.5" y="140.6">ZGPIO13</text>
<text x="129.5" y="145.7">PGPIO0</text>
<text x="129.5" y="148.2">ZGPIO26</text>
<text x="129.5" y="153.3">ZGPIO28</text>
<text x="129.5" y="155.9">ZGPIO29</text>
<text x="129.5" y="150.8">ZGPIO27</text>
<text x="129.5" y="158.4">Z_VBUS</text>
</g>
</svg>
